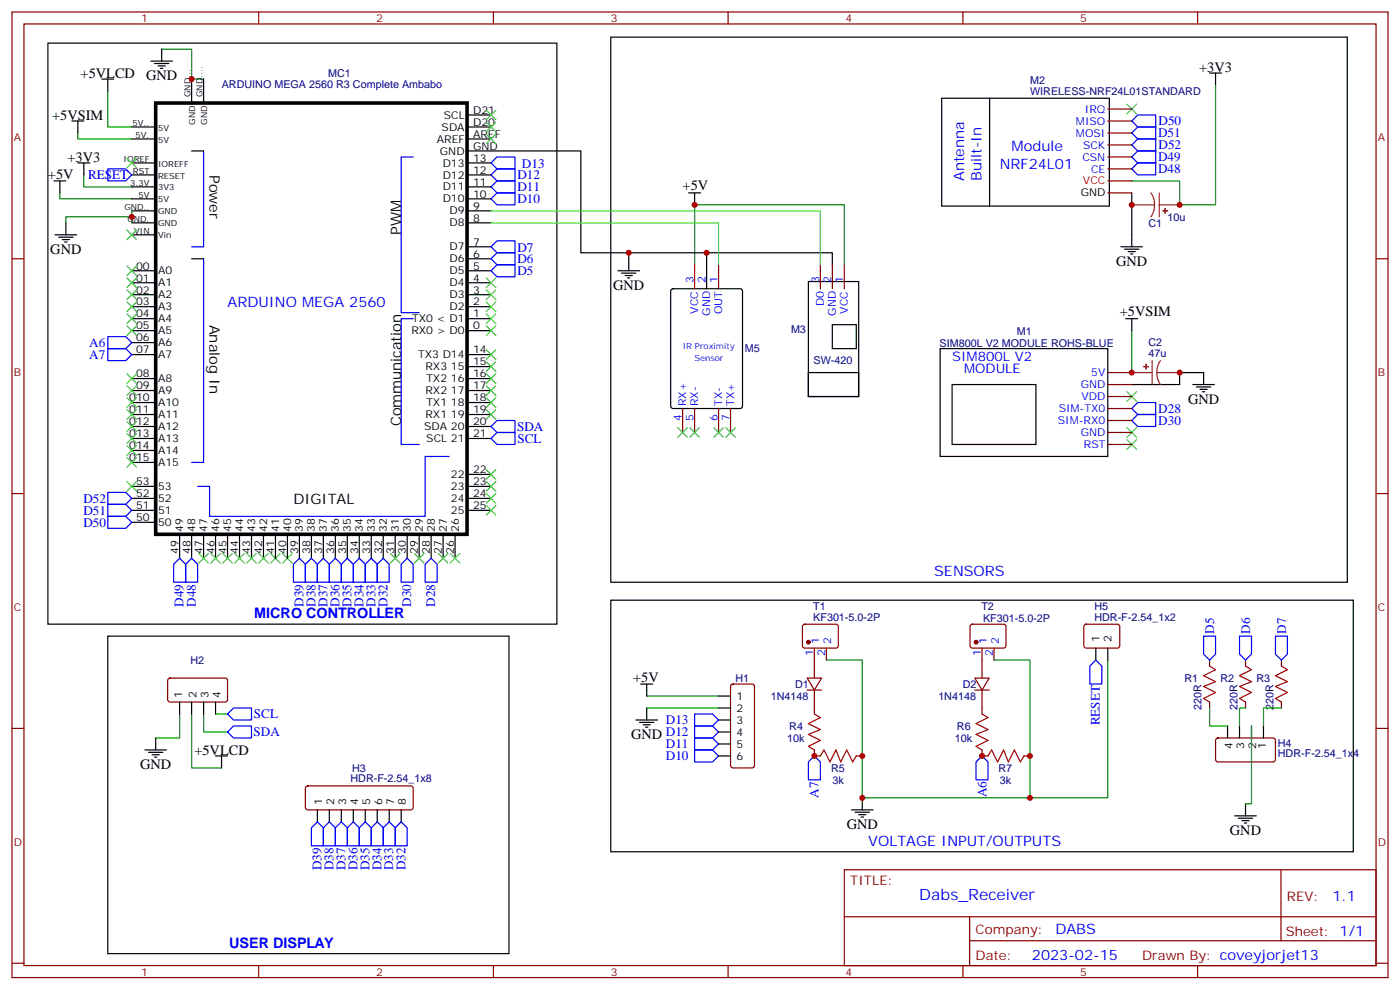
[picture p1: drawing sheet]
<svg xmlns="http://www.w3.org/2000/svg" width="412mm" height="292mm" viewBox="0 0 412 292" stroke-linecap="round" stroke-linejoin="round" font-family="sans-serif">
<g fill="none" stroke="#870000" stroke-width=".35">
<path d="M3.5 3.5h405.4v284.4h-405.4zM7.1 7.1h398.2v277.2h-398.2zM76.2 3.5v3.6M145.3 3.5v3.6M214.5 3.5v3.6M283.6 3.5v3.6M352.8 3.5v3.6M326.3 39.2h7.1M326.3 35.6h7.1M326.3 32.1h7.1M326.3 56.8h7.1M326.3 53.3h7.1"/>
<path d="M326.3 49.7h7.1M326.3 46.2h7.1M326.3 42.7h7.1M3.5 76.2h3.6M211.7 78v7M241.7 78v7M245.2 78v7M248.7 78v7M405.3 76.2h3.6M326.3 109.7h7.1M326.3 113.2h7.1M326.3 116.8h7.1"/>
<path d="M201.1 120.3v7.1M204.6 120.3v7.1M211.7 120.3v7.1M215.2 120.3v7.1M326.3 120.3h7.1M326.3 123.8h7.1M326.3 127.4h7.1M326.3 130.9h7.1M3.5 145.3h3.6M405.3 145.3h3.6M49.6 199.9l.5-.2h16.5l.4 .7v5.9l-.7 .4h-16.5l-.4-.7v-5.6zM236.6 184l.5-.2 9.4 .1 .4 .6v5.9l-.7 .5-9.4-.1-.4-.7v-5.6z"/>
<path d="M237.8 199.7h4.2l-2.1 3.5zM239.9 190.9v8.8M243.4 190.9v3.5M286 184l.5-.2 9.4 .1 .4 .6v5.9l-.7 .5-9.4-.1-.4-.7v-5.6zM287.2 199.7h4.2l-2.1 3.5zM289.3 190.9v8.8M292.8 190.9v3.5M319.5 184l.5-.2 9.4 .1 .4 .6v5.9l-.7 .5-9.4-.1-.4-.7v-5.6zM356.3 194.4v1.7M366.9 194.4v1.7M377.5 194.4v1.7M3.5 214.5h3.6"/>
<path d="M215.4 201.6l.5-.2h5.6l.7 .5v23.5l-.4 .7h-5.9l-.7-.4v-23.6zM237.8 203.2h4.2M239.9 203.2v7.1M287.2 203.2h4.2M289.3 203.2v7.1M356.3 206.7v1.8M358.3 217.5l.5-.2 16.5 .1 .4 .6-.1 5.9-.6 .5-16.5-.1-.4-.6v-5.7zM366.9 206.7v1.8M377.5 206.7v1.8M405.3 214.5h3.6M90.2 231.6l.5-.2h30.3l.5 .2 .2 .5v5.7l-.2 .5-.5 .2h-30.3l-.5-.3-.2-.4v-5.7zM239.9 220.8v1.8h1.8"/>
<path d="M252.2 222.6h1.8M289.3 220.8v1.8h1.7M301.6 222.6h1.8M248.7 256.1h156.6v28.2h-156.6zM377.3 256.1v20.9M248.7 270h156.5M285.6 277h119.6M285.6 270v14.1M3.5 283.6h3.6M76.2 284.3v3.6M145.3 284.3v3.6M214.5 284.3v3.6"/>
<path d="M283.6 284.3v3.6M352.8 284.3v3.6M405.3 283.6h3.6"/>
</g>
<g fill="none" stroke="#00f" stroke-width=".35">
<path d="M333.4 35.6l1.7-1.7h5.3v3.5h-5.3zM333.4 39.2l1.7-1.8h5.3v3.5h-5.3zM31.7 49.7h5.3l1.8 1.8-1.8 1.8h-5.3zM60 44.4v28.3h-3.6M121.7 46.2h-3.5v45.9h5.3M144.6 51.5l1.8-1.8h5.3v3.6h-5.3zM144.6 55l1.8-1.7h5.3v3.5h-5.3zM144.6 58.6l1.8-1.8h5.3v3.5h-5.3zM146.4 46.2h5.3v3.5h-5.3l-1.8-1.7zM333.4 42.7l1.7-1.8h5.3v3.5h-5.3zM333.4 46.2l1.7-1.8h5.3v3.6h-5.3zM333.4 49.7l1.7-1.7h5.3v3.5h-5.3z"/>
<path d="M60 76.2v60h-3.6M144.6 76.2l1.8-1.8h5.3v3.6h-5.3zM144.6 79.7l1.8-1.7h5.3v3.5h-5.3zM146.4 70.9h5.3v3.5h-5.3l-1.8-1.7zM31.7 99.1h5.3l1.8 1.8-1.8 1.8h-5.3zM121.7 93.8h-3.5v37.1h5.3M31.7 102.7h5.3l1.8 1.7-1.8 1.8h-5.3zM132.3 134.4h-7.1v17.6h-63.5v-8.8h-3.5M144.6 125.6l1.8-1.8h5.3v3.6h-5.3zM144.6 129.1l1.8-1.7h5.3v3.5h-5.3zM333.4 120.3l1.7-1.8h5.3v3.6h-5.3zM333.4 123.8l1.7-1.7h5.3v3.5h-5.3z"/>
<path d="M31.7 145h5.3l1.8 1.8-1.8 1.7h-5.3zM31.7 148.5h5.3l1.8 1.8-1.8 1.7h-5.3zM31.7 152h5.3l1.8 1.8-1.8 1.8h-5.3zM52.9 164.4l1.8 1.8v5.2h-3.5v-5.2zM56.4 164.4l1.8 1.8v5.2h-3.5v-5.2zM88.2 164.4l1.8 1.8v5.2h-3.6v-5.2zM91.7 164.4l1.8 1.8v5.2h-3.5v-5.2zM95.2 164.4l1.8 1.8v5.2h-3.5v-5.2zM98.8 164.4l1.7 1.8v5.2h-3.5v-5.2zM102.3 164.4l1.8 1.8v5.2h-3.6v-5.2zM105.8 164.4l1.8 1.8v5.2h-3.5v-5.2zM109.4 164.4l1.7 1.8v5.2h-3.5v-5.2z"/>
<path d="M112.9 164.4l1.8 1.8v5.2h-3.6v-5.2zM119.9 164.4l1.8 1.8v5.2h-3.5v-5.2zM127 164.4l1.8 1.8v5.2h-3.6v-5.2zM322.8 194.4l1.8 1.7v5.3h-3.6v-5.3zM354.5 187.3h3.6v5.3l-1.8 1.8-1.8-1.8zM365.1 187.3h3.6v5.3l-1.8 1.8-1.8-1.8zM375.7 187.3h3.5v5.3l-1.7 1.8-1.8-1.8zM67 210.3l1.8-1.8h5.3v3.5h-5.3zM67 215.5l1.8-1.7h5.3v3.5h-5.3zM204.6 213.8h5.3l1.8 1.7-1.8 1.8h-5.3zM204.6 217.3h5.3l1.8 1.8-1.8 1.7h-5.3zM204.6 210.3h5.3l1.8 1.7-1.8 1.8h-5.3z"/>
<path d="M204.6 220.8h5.3l1.8 1.8-1.8 1.8h-5.3zM239.9 222.6l1.8 1.8v5.3h-3.6v-5.3zM289.3 222.6l1.7 1.8v5.3h-3.5v-5.3zM93.5 242l1.7 1.8v5.3h-3.5v-5.3zM97 242l1.8 1.8v5.3h-3.6v-5.3zM100.5 242l1.8 1.8v5.3h-3.5v-5.3zM104.1 242l1.7 1.8v5.3h-3.5v-5.3zM107.6 242l1.8 1.8v5.3h-3.6v-5.3zM111.1 242l1.8 1.8v5.3h-3.5v-5.3zM114.7 242l1.7 1.8v5.3h-3.5v-5.3zM118.2 242l1.7 1.8v5.3h-3.5v-5.3z"/>
</g>
<g fill="none" stroke="#3c3" stroke-width=".35">
<path d="M143.2 39.5l2.8 2.8M143.2 32.5l2.8 2.8M143.2 36l2.8 2.8M146 39.5l-2.8 2.8M146 36l-2.8 2.8M146 32.5l-2.8 2.8M332 30.7l2.8 2.8M334.8 30.7l-2.8 2.8M37.4 46.6l2.8 2.8M40.2 46.6l-2.8 2.8M37.4 67.7l2.8 2.9M37.4 78.3l2.8 2.8"/>
<path d="M40.2 67.7l-2.8 2.9M40.2 78.3l-2.8 2.8M37.4 92.4l2.8 2.8M37.4 96l2.8 2.8M37.4 81.8l2.8 2.9M37.4 85.4l2.8 2.8M37.4 88.9l2.8 2.8M40.2 92.4l-2.8 2.8M40.2 96l-2.8 2.8M40.2 81.8l-2.8 2.9M40.2 85.4l-2.8 2.8M40.2 88.9l-2.8 2.8"/>
<path d="M143.2 92.4l2.8 2.8M143.2 81.8l2.8 2.9M143.2 96l2.8 2.8M143.2 88.9l2.8 2.8M143.2 85.4l2.8 2.8M146 92.4l-2.8 2.8M146 81.8l-2.8 2.9M146 96l-2.8 2.8M146 88.9l-2.8 2.8M146 85.4l-2.8 2.8M37.4 117.1l2.8 2.8M37.4 113.6l2.8 2.8"/>
<path d="M37.4 110.1l2.8 2.8M40.2 117.1l-2.8 2.8M40.2 113.6l-2.8 2.8M40.2 110.1l-2.8 2.8M143.2 117.1l2.8 2.8M143.2 113.6l2.8 2.8M143.2 110.1l2.8 2.8M143.2 106.5l2.8 2.9M143.2 103l2.8 2.8M146 117.1l-2.8 2.8M146 113.6l-2.8 2.8M146 110.1l-2.8 2.8"/>
<path d="M146 106.5l-2.8 2.9M146 103l-2.8 2.8M332 115.4l2.8 2.8M334.8 115.4l-2.8 2.8M37.4 134.8l2.8 2.8M37.4 131.2l2.8 2.9M37.4 127.7l2.8 2.8M37.4 124.2l2.8 2.8M37.4 120.6l2.8 2.9M40.2 134.8l-2.8 2.8M40.2 131.2l-2.8 2.9M40.2 127.7l-2.8 2.8"/>
<path d="M40.2 124.2l-2.8 2.8M40.2 120.6l-2.8 2.9M143.2 138.3l2.8 2.8M143.2 120.6l2.8 2.9M146 138.3l-2.8 2.8M146 120.6l-2.8 2.9M199.7 125.9l2.8 2.9M202.5 125.9l-2.8 2.9M203.2 125.9l2.8 2.9M206 125.9l-2.8 2.9M210.3 125.9l2.8 2.9M213.1 125.9l-2.8 2.9"/>
<path d="M213.8 125.9l2.8 2.9M216.6 125.9l-2.8 2.9M332 129.5l2.8 2.8M332 125.9l2.8 2.9M334.8 129.5l-2.8 2.8M334.8 125.9l-2.8 2.9M37.4 141.8l2.8 2.8M40.2 141.8l-2.8 2.8M143.2 148.9l2.8 2.8M143.2 145.3l2.8 2.9M143.2 141.8l2.8 2.8M146 148.9l-2.8 2.8"/>
<path d="M146 145.3l-2.8 2.9M146 141.8l-2.8 2.8M58.6 163l2.8 2.8M61.4 163l-2.8 2.8M62.1 163l2.8 2.8M64.9 163l-2.8 2.8M65.6 163l2.8 2.8M68.4 163l-2.8 2.8M69.1 163l2.9 2.8M72 163l-2.9 2.8M72.7 163l2.8 2.8M75.5 163l-2.8 2.8"/>
<path d="M76.2 163l2.8 2.8M79 163l-2.8 2.8M79.7 163l2.8 2.8M82.5 163l-2.8 2.8M83.3 163l2.8 2.8M86.1 163l-2.8 2.8M115 163l2.8 2.8M117.8 163l-2.8 2.8M122.1 163l2.8 2.8M124.9 163l-2.8 2.8M129.1 163l2.8 2.8M131.9 163l-2.8 2.8"/>
<path d="M132.6 163l2.9 2.8M135.5 163l-2.9 2.8"/>
</g>
<g fill="none" stroke="#008700" stroke-width=".35">
<path d="M47.6 14.5h8.8v8.8h3.6M22.9 39.2v1.7h15.9M31.7 26.8v10.6h7.1M358.1 25v35.3h-10.6v-7h-14.1M17.6 56.8v1.8h21.2M24.7 51.5v3.5h14.1M38.8 62.1v1.8h-19.4v1.7M38.8 63.9v1.7M204.6 78v-17.7h44.1v17.7M333.4 97.4v12.3M243.4 194.4h10.6v40.6h49.4v-40.6h-10.6M326.3 194.4v40.6h-22.9"/>
<path d="M52.9 210.3v7h-7M56.4 210.3v15.8h8.9M60 210.3v5.2h7M63.5 210.3h3.5M190.5 205h21.2M190.5 208.5h21.2M356.3 208.5v5.3h5.3M366.9 208.5h-1.8v5.3M368.7 213.8v22.9h-1.8M377.5 208.5h-5.3v5.3"/>
</g>
<g fill="none" stroke="#000" stroke-width=".35">
<path d="M14.1 12.7h149.9v171.1h-149.9zM44.4 18h6.4M45.5 18.7h4.2M46.6 19.4h2.1M47.6 14.5v3.5M179.9 10.9h217v160.5h-217zM21.2 35.6h3.5M22.9 35.6v3.6M30 23.3h3.5M31.7 23.3v3.5M38.8 37.4h7.1M47.3 20.1h.7"/>
<path d="M56.4 23.3v7M60 23.3v7M137.6 37.4h7M137.6 33.9h7M277.4 28.9h49.4v31.8h-49.4zM291.5 28.9v31.8M356.3 21.5h3.5M358.1 21.5v3.5M15.9 53.3h3.5M17.6 53.3v3.5M22.9 48h3.6M24.7 48v3.5"/>
<path d="M38.8 48h7.1M38.8 58.6h7.1M38.8 55h7.1M38.8 51.5h7.1M38.8 40.9h7.1M56.4 44.4h3.6M137.6 44.4h33.5v30h14.1M137.6 48h7M137.6 58.6h7M137.6 55h7M137.6 51.5h7M137.6 40.9h7"/>
<path d="M202.8 56.8h3.6M204.6 56.8v3.5M333.4 56.8v15.9M16.2 69.1h6.4M17.3 69.8h4.2M18.3 70.6h2.2M19 71.3h.8M19.4 65.6v3.5M38.8 79.7h7.1M38.8 69.1h7.1M38.8 65.6h7.1M38.8 62.1h7.1"/>
<path d="M56.4 76.2h3.6M137.6 79.7h7M137.6 72.7h7M137.6 65.6h7M137.6 62.1h7M137.6 76.2h7M182 79.7h6.4M185.2 79.7v-5.3h22.9v10.6M208.1 74.4h37.1v3.6M330.2 72.7h6.3M331.3 73.4h4.2M332.3 74.1h2.1"/>
<path d="M333 74.8h.7M38.8 93.8h7.1M38.8 83.3h7.1M38.8 86.8h7.1M38.8 90.3h7.1M38.8 97.4h7.1M137.6 93.8h7M137.6 83.3h7M137.6 86.8h7M137.6 90.3h7M137.6 97.4h7M183.1 80.4h4.2"/>
<path d="M184.1 81.1h2.2M184.9 81.8h.7M197.8 85.2l.5-.2h19.7l.7 .5v34.1l-.4 .6-20 .1-.7-.5v-34.1zM238.1 82.9h14.8v33.9h-14.8zM245.2 95.6h7v7.1h-7zM331.6 93.8h3.5M333.4 93.8v3.6M38.8 100.9h7.1M38.8 104.4h7.1M38.8 111.5h7.1M38.8 115h7.1M38.8 118.5h7.1"/>
<path d="M137.6 104.4h7M137.6 111.5h7M137.6 115h7M137.6 118.5h7M137.6 107.9h7M238.1 109.7h14.8v7.1h-14.8zM276.9 102.7h49.4v31.7h-49.4zM280.5 113.2h24.7v17.7h-24.7zM333.4 113.2h14.1v-3.5h7v3.5M351.4 113.2h6.3M352.4 113.9h4.3M353.5 114.7h2.1"/>
<path d="M354.2 115.4h.7M38.8 122.1h7.1M38.8 125.6h7.1M38.8 129.1h7.1M38.8 132.6h7.1M38.8 136.2h7.1M137.6 122.1h7M137.6 125.6h7M137.6 129.1h7M137.6 139.7h7M38.8 146.8h7.1M38.8 143.2h7.1"/>
<path d="M38.8 150.3h7.1M38.8 153.8h7.1M52.9 157.3v7.1M56.4 157.3v7.1M60 157.3v7.1M63.5 157.3v7.1M67 157.3v7.1M70.6 157.3v7.1M74.1 157.3v7.1M77.6 157.3v7.1M81.1 157.3v7.1M84.7 157.3v7.1"/>
<path d="M88.2 157.3v7.1M91.7 157.3v7.1M95.2 157.3v7.1M98.8 157.3v7.1M102.3 157.3v7.1M105.8 157.3v7.1M109.4 157.3v7.1M112.9 157.3v7.1M116.4 157.3v7.1M119.9 157.3v7.1M123.5 157.3v7.1M127 157.3v7.1"/>
<path d="M130.5 157.3v7.1M134.1 157.3v7.1M137.6 146.8h7M137.6 143.2h7M137.6 150.3h7M179.9 176.7h218.7v74.1h-218.7zM31.7 187.3h118.2v93.5h-118.2zM322.8 190.9v3.5M326.3 190.9v3.5M45.9 217.3v3.5M52.9 206.7v3.6M56.4 206.7v3.6"/>
<path d="M60 206.7v3.6M63.5 206.7v3.6M187.3 212h6.4M188.4 212.7h4.2M188.7 201.4h3.6M189.4 213.4h2.2M190.1 214.1h.8M190.5 201.4v3.6M190.5 208.5v3.5M211.7 212h3.5M211.7 205h3.5M211.7 208.5h3.5"/>
<path d="M211.7 215.5h3.5M211.7 219.1h3.5M361.6 213.8v3.5M365.1 213.8v3.5M368.7 213.8v3.5M372.2 213.8v3.5M42.7 220.8h6.3M43.7 221.5h4.3M44.8 222.3h2.1M45.5 223h.7M63.5 222.6h3.5M65.3 222.6v3.5"/>
<path d="M93.5 238.5v3.5M97 238.5v3.5M100.5 238.5v3.5M104.1 238.5v3.5M107.6 238.5v3.5M111.1 238.5v3.5M114.7 238.5v3.5M118.2 238.5v3.5M211.7 222.6h3.5M250.8 238.5h6.4M251.9 239.2h4.2M252.9 239.9h2.2"/>
<path d="M254 235v3.5M366.9 236.7v3.5M253.6 240.6h.8M363.7 240.2h6.4M364.8 240.9h4.2M365.8 241.7h2.1M366.5 242.4h.7"/>
</g>
<path d="M204.6 78v7" fill="none" stroke="#f00" stroke-width=".35"/>
<path d="M356.3 196.1l1.8 1.1-3.6 1.8 3.6 1.7-3.6 1.4 3.6 1.8-3.6 1.8 1.8 1M366.9 196.1l1.8 1.1-3.6 1.8 3.6 1.7-3.6 1.4 3.6 1.8-3.6 1.8 1.8 1M377.5 196.1l1.7 1.1-3.5 1.8 3.5 1.7-3.5 1.4 3.5 1.8-3.5 1.8 1.8 1M239.9 210.3l1.8 1-3.6 1.8 3.6 1.7-3.6 1.5 3.6 1.7-3.6 1.8 1.8 1M289.3 210.3l1.7 1-3.5 1.8 3.5 1.7-3.5 1.5 3.5 1.7-3.5 1.8 1.8 1M241.7 222.6l1-1.8 1.8 3.6 1.7-3.6 1.4 3.6 1.8-3.6 1.8 3.6 1-1.8M291 222.6l1.1-1.8 1.8 3.6 1.7-3.6 1.4 3.6 1.8-3.6 1.8 3.6 1-1.8" fill="none" stroke="#a10000" stroke-width=".35"/>
<g fill="#870000" stroke="#870000" stroke-width=".35">
<circle cx="287.5" cy="189.1" r=".53"/>
<circle cx="238.1" cy="189.1" r=".53"/>
</g>
<path d="M339 56.8l.8 1.7 .3 1.8M341.5 56.8v7.1M333.4 60.3h6.7M340.1 60.3l-.3 1.9-.8 1.7M341.5 60.3h6M333.4 109.7h6M339.4 106.2v7M340.8 109.7l.2 1.9 .8 1.6M340.8 109.7h6.7M341.8 106.2l-.8 1.7-.2 1.8" fill="none" stroke="#8c2424" stroke-width=".35"/>
<g fill="#8c2424" stroke="#8c2424" stroke-width=".35">
<path d="M343.2 61.4l.1 1.4z"/>
<path d="M342.5 62.1h1.5z"/>
<path d="M337.6 107.2v1.5z"/>
<path d="M336.9 107.9l1.4 .1z"/>
</g>
<path d="M45.9 30.3h91.7v127h-91.7z" fill="none" stroke="#000" stroke-width="1.1"/>
<path d="M144.6 62.1h97.1v15.9M144.6 65.6h67.1v12.4" fill="none" stroke="#3f0" stroke-width=".35"/>
<g fill="#c00">
<circle cx="208.1" cy="74.4" r=".88"/>
<circle cx="185.2" cy="74.4" r=".88"/>
<circle cx="347.5" cy="60.3" r=".88"/>
<circle cx="333.4" cy="60.3" r=".88"/>
<circle cx="333.4" cy="109.7" r=".88"/>
<circle cx="347.5" cy="109.7" r=".88"/>
<circle cx="254" cy="222.6" r=".88"/>
<circle cx="303.4" cy="222.6" r=".88"/>
<circle cx="38.8" cy="63.9" r=".88"/>
<circle cx="254" cy="234.9" r=".88"/>
<circle cx="303.4" cy="234.9" r=".88"/>
<circle cx="204.6" cy="60.3" r=".88"/>
<circle cx="289.3" cy="222.6" r=".88"/>
<circle cx="56.4" cy="23.3" r=".88"/>
<circle cx="239.9" cy="222.6" r=".88"/>
</g>
<text font-size="4.6" fill="#00f" x="270.8" y="265.1">Dabs_Receiver</text>
<g font-size="4.2">
<text x="23.7" y="22.9">+5VLCD</text>
<text x="43" y="23.6">GND</text>
<text x="353.2" y="21.2">+3V3</text>
<text x="15.4" y="35.3">+5VSIM</text>
<text x="19.9" y="47.6">+3V3</text>
<text x="14.1" y="52.6">+5V</text>
<text x="61.7" y="51.5" transform="rotate(90 61.7 51.5)">Power</text>
<text x="201.1" y="56.1">+5V</text>
<text x="118.2" y="69.1" transform="rotate(-90 118.2 69.1)">PWM</text>
<text x="14.8" y="74.8">GND</text>
<text x="328.8" y="78.3">GND</text>
<text x="180.6" y="85.4">GND</text>
<text x="61.7" y="95.6" transform="rotate(90 61.7 95.6)">Analog In</text>
<text x="329.8" y="93.1">+5VSIM</text>
<text x="350" y="118.9">GND</text>
<text x="118.2" y="125.6" transform="rotate(-90 118.2 125.6)">Communication</text>
<text x="86.4" y="148.5">DIGITAL</text>
<text x="186.5" y="200.7">+5V</text>
<text x="185.9" y="217.7">GND D12</text>
<text x="41.3" y="226.5">GND</text>
<text x="57.3" y="222.3">+5VLCD</text>
<text x="249.4" y="244.1">GND</text>
<text x="362.3" y="245.9">GND</text>
</g>
<g font-size="4.2" fill="#00f">
<text x="298" y="44.5">Module</text>
<text x="284" y="53.4" transform="rotate(-90 284 53.4)">Antenna</text>
<text x="289.1" y="53.2" transform="rotate(-90 289.1 53.2)">Built-In</text>
<text x="294.5" y="49.7">NRF24L01</text>
<text x="67" y="90.3">ARDUINO MEGA 2560</text>
<text x="275.2" y="169.7">SENSORS</text>
<text x="74.9" y="182">MICRO CONTROLLER</text>
<text x="255.8" y="249.1">VOLTAGE INPUT/OUTPUTS</text>
<text x="392.5" y="265.4">1.1</text>
<text x="310.9" y="274.9">DABS</text>
<text x="67.5" y="279">USER DISPLAY</text>
<text x="304" y="282.7">2023-02-15</text>
</g>
<g font-size="3.9" fill="#00f">
<text x="341.1" y="40.3">D51</text>
<text x="341.3" y="36.9">D50</text>
<text x="341.1" y="47.5">D49</text>
<text x="341.3" y="43.9">D52</text>
<text x="25.9" y="52.8">RESET</text>
<text x="152.4" y="52.8">D12</text>
<text x="153.7" y="49.3">D13</text>
<text x="341.1" y="51">D48</text>
<text x="152.4" y="56.3">D11</text>
<text x="152.4" y="59.8">D10</text>
<text x="152.4" y="74.1">D7</text>
<text x="152.4" y="77.6">D6</text>
<text x="152.4" y="81.1">D5</text>
<text x="26.3" y="102.1">A6</text>
<text x="26.3" y="105.7">A7</text>
<text x="280.5" y="106.2">SIM800L V2</text>
<text x="284" y="109.7">MODULE</text>
<text x="341.2" y="121.6">D28</text>
<text x="341.2" y="125.2">D30</text>
<text x="152.3" y="126.8">SDA</text>
<text x="152.4" y="130.3">SCL</text>
<text x="24.6" y="148">D52</text>
<text x="24.6" y="155.1">D50</text>
<text x="24.6" y="151.6">D51</text>
<text x="54.1" y="178.6" transform="rotate(-90 54.1 178.6)">D49</text>
<text x="57.7" y="178.6" transform="rotate(-90 57.7 178.6)">D48</text>
<text x="89.4" y="178.6" transform="rotate(-90 89.4 178.6)">D39</text>
<text x="93" y="178.6" transform="rotate(-90 93 178.6)">D38</text>
<text x="96.5" y="178.6" transform="rotate(-90 96.5 178.6)">D37</text>
<text x="100" y="178.6" transform="rotate(-90 100 178.6)">D36</text>
<text x="103.5" y="178.6" transform="rotate(-90 103.5 178.6)">D35</text>
<text x="107.1" y="178.6" transform="rotate(-90 107.1 178.6)">D34</text>
<text x="110.6" y="178.6" transform="rotate(-90 110.6 178.6)">D33</text>
<text x="114.1" y="178.6" transform="rotate(-90 114.1 178.6)">D32</text>
<text x="121.1" y="178.7" transform="rotate(-90 121.1 178.7)">D30</text>
<text x="128.2" y="178.7" transform="rotate(-90 128.2 178.7)">D28</text>
<text x="357.6" y="186.6" transform="rotate(-90 357.6 186.6)">D5</text>
<text x="368.2" y="186.6" transform="rotate(-90 368.2 186.6)">D6</text>
<text x="378.8" y="186.6" transform="rotate(-90 378.8 186.6)">D7</text>
<text x="74.8" y="211.5">SCL</text>
<text x="196.1" y="213.3">D13</text>
<text x="324" y="213.6" transform="rotate(-90 324 213.6)">RESET</text>
<text x="74.7" y="216.8">SDA</text>
<text x="196.1" y="220.3">D11</text>
<text x="196.1" y="223.9">D10</text>
<text x="241.1" y="235" transform="rotate(-90 241.1 235)">A7</text>
<text x="290.6" y="234.8" transform="rotate(-90 290.6 234.8)">A6</text>
<text x="94.7" y="256.2" transform="rotate(-90 94.7 256.2)">D39</text>
<text x="98.2" y="256.2" transform="rotate(-90 98.2 256.2)">D38</text>
<text x="101.8" y="256.2" transform="rotate(-90 101.8 256.2)">D37</text>
<text x="105.3" y="256.2" transform="rotate(-90 105.3 256.2)">D36</text>
<text x="108.8" y="256.2" transform="rotate(-90 108.8 256.2)">D35</text>
<text x="112.4" y="256.2" transform="rotate(-90 112.4 256.2)">D34</text>
<text x="115.9" y="256.2" transform="rotate(-90 115.9 256.2)">D33</text>
<text x="119.4" y="256.2" transform="rotate(-90 119.4 256.2)">D32</text>
</g>
<g font-size="3.9" fill="#800">
<text x="250.5" y="260.7">TITLE:</text>
<text x="379.1" y="265.4">REV:</text>
<text x="287.4" y="274.9">Company:</text>
<text x="378.7" y="275.5">Sheet: 1/1</text>
<text x="287.4" y="282.6">Date:</text>
<text x="336.4" y="282.7">Drawn By: coveyjorjet13</text>
</g>
<g font-size="3.2" fill="#800">
<text x="41.6" y="6.5">1</text>
<text x="110.8" y="6.5">2</text>
<text x="179.9" y="6.5">3</text>
<text x="249.1" y="6.5">4</text>
<text x="318.2" y="6.5">5</text>
<text x="4.1" y="41.6">A</text>
<text x="405.9" y="41.6">A</text>
<text x="4.1" y="110.8">B</text>
<text x="405.9" y="110.8">B</text>
<text x="4.1" y="179.9">C</text>
<text x="405.9" y="179.9">C</text>
<text x="4.1" y="249.1">D</text>
<text x="405.9" y="249.1">D</text>
<text x="41.6" y="287.3">1</text>
<text x="110.8" y="287.3">2</text>
<text x="179.9" y="287.3">3</text>
<text x="249.1" y="287.3">4</text>
<text x="318.2" y="287.3">5</text>
</g>
<g font-size="3.2" fill="#000080">
<text x="96.7" y="22.7">MC1</text>
<text x="65.3" y="26">ARDUINO MEGA 2560 R3 Complete Ambabo</text>
<text x="303.4" y="27.9">WIRELESS-NRF24L01STANDARD</text>
<text x="303.5" y="24.7">M2</text>
<text x="343.9" y="65">10u</text>
<text x="338.3" y="66.8">C1</text>
<text x="233" y="98.1">M3</text>
<text x="299.5" y="98.5">M1</text>
<text x="219.4" y="103.8">M5</text>
<text x="239.6" y="107.3">SW-420</text>
<text x="276.8" y="102">SIM800L V2 MODULE ROHS-BLUE</text>
<text x="338.3" y="105.1">47u</text>
<text x="338.3" y="102">C2</text>
<text x="239.6" y="179.5">T1</text>
<text x="289.1" y="179.5">T2</text>
<text x="322.4" y="179.5">H5</text>
<text x="239.6" y="182.7">KF301-5.0-2P</text>
<text x="289.6" y="183.2">KF301-5.0-2P</text>
<text x="322.4" y="182.7">HDR-F-2.54_1x2</text>
<text x="56.1" y="195.7">H2</text>
<text x="216.6" y="200.8">H1</text>
<text x="234.2" y="202.6">D1</text>
<text x="283.6" y="202.6">D2</text>
<text x="348.9" y="200.8">R1</text>
<text x="359.5" y="200.8">R2</text>
<text x="370.1" y="200.8">R3</text>
<text x="227" y="206.1">1N4148</text>
<text x="276.4" y="206.1">1N4148</text>
<text x="353.9" y="208.9" transform="rotate(-90 353.9 208.9)">220R</text>
<text x="364.5" y="208.9" transform="rotate(-90 364.5 208.9)">220R</text>
<text x="375.1" y="208.9" transform="rotate(-90 375.1 208.9)">220R</text>
<text x="232.5" y="215">R4</text>
<text x="281.9" y="214.9">R6</text>
<text x="231.9" y="218.5">10k</text>
<text x="281.3" y="218.4">10k</text>
<text x="376.4" y="219.9">H4</text>
<text x="103.7" y="227.4">H3</text>
<text x="244.8" y="227.3">R5</text>
<text x="294.1" y="227.3">R7</text>
<text x="376.4" y="223">HDR-F-2.54_1x4</text>
<text x="103.2" y="230.4">HDR-F-2.54_1x8</text>
<text x="245.2" y="230.8">3k</text>
<text x="294.5" y="230.8">3k</text>
</g>
<g font-size="3.2">
<text x="130.7" y="34.9">SCL</text>
<text x="139.3" y="33.5">D21</text>
<text x="128.7" y="42">AREF</text>
<text x="130.1" y="38.5">SDA</text>
<text x="139.3" y="40.6">AREF</text>
<text x="139.3" y="37">D20</text>
<text x="129.6" y="45.5">GND</text>
<text x="139.3" y="44.1">GND</text>
<text x="139.3" y="47.6">13</text>
<text x="130.4" y="49">D13</text>
<text x="130.4" y="52.6">D12</text>
<text x="139.3" y="51.2">12</text>
<text x="130.4" y="59.6">D10</text>
<text x="130.4" y="56.1">D11</text>
<text x="139.3" y="58.2">10</text>
<text x="139.3" y="54.7">11</text>
<text x="318.3" y="57.9">GND</text>
<text x="132.4" y="63.1">D9</text>
<text x="139.3" y="65.3">8</text>
<text x="139.3" y="61.7">9</text>
<text x="132.4" y="66.7">D8</text>
<text x="132.4" y="73.7">D7</text>
<text x="132.4" y="77.3">D6</text>
<text x="139.3" y="72.3">7</text>
<text x="139.3" y="75.8">6</text>
<text x="40.1" y="79.4">00</text>
<text x="40.1" y="82.9">01</text>
<text x="46.6" y="80.8">A0</text>
<text x="132.4" y="80.8">D5</text>
<text x="139.3" y="82.9">4</text>
<text x="139.3" y="79.4">5</text>
<text x="40.1" y="86.4">02</text>
<text x="40.1" y="90">03</text>
<text x="46.6" y="84.3">A1</text>
<text x="46.6" y="87.8">A2</text>
<text x="132.4" y="87.8">D3</text>
<text x="132.4" y="84.3">D4</text>
<text x="139.3" y="90">2</text>
<text x="139.3" y="86.4">3</text>
<text x="40.1" y="93.5">04</text>
<text x="46.6" y="91.4">A3</text>
<text x="46.6" y="94.9">A4</text>
<text x="121.4" y="94.9">TX0 &lt; D1</text>
<text x="132.4" y="91.4">D2</text>
<text x="139.3" y="93.5">1</text>
<text x="40.1" y="97">05</text>
<text x="40.1" y="100.5">06</text>
<text x="46.6" y="98.4">A5</text>
<text x="46.6" y="102">A6</text>
<text x="121.2" y="98.4">RX0 &gt; D0</text>
<text x="139.3" y="97">0</text>
<text x="40.1" y="104.1">07</text>
<text x="46.6" y="105.5">A7</text>
<text x="123.1" y="105.5">TX3 D14</text>
<text x="139.3" y="107.6">15</text>
<text x="139.3" y="104.1">14</text>
<text x="40.1" y="111.1">08</text>
<text x="46.6" y="112.5">A8</text>
<text x="125.3" y="109">RX3 15</text>
<text x="125.6" y="112.5">TX2 16</text>
<text x="139.3" y="111.1">16</text>
<text x="38.1" y="118.2">010</text>
<text x="40.1" y="114.7">09</text>
<text x="46.6" y="116.1">A9</text>
<text x="46.6" y="119.6">A10</text>
<text x="125.3" y="116.1">RX2 17</text>
<text x="125.6" y="119.6">TX1 18</text>
<text x="139.3" y="118.2">18</text>
<text x="139.3" y="114.7">17</text>
<text x="38.1" y="121.7">011</text>
<text x="38.1" y="125.2">012</text>
<text x="46.6" y="123.1">A11</text>
<text x="125.3" y="123.1">RX1 19</text>
<text x="139.3" y="125.2">20</text>
<text x="139.3" y="121.7">19</text>
<text x="38.1" y="128.8">013</text>
<text x="46.6" y="126.6">A12</text>
<text x="46.6" y="130.2">A13</text>
<text x="125" y="126.6">SDA 20</text>
<text x="125.6" y="130.2">SCL 21</text>
<text x="139.3" y="128.8">21</text>
<text x="38.1" y="132.3">014</text>
<text x="38.1" y="135.8">015</text>
<text x="46.6" y="133.7">A14</text>
<text x="46.6" y="137.2">A15</text>
<text x="40.1" y="142.9">53</text>
<text x="132.8" y="140.8">22</text>
<text x="139.3" y="142.9">23</text>
<text x="139.3" y="139.3">22</text>
<text x="40.1" y="149.9">51</text>
<text x="40.1" y="146.4">52</text>
<text x="46.6" y="144.3">53</text>
<text x="46.6" y="147.8">52</text>
<text x="132.8" y="147.8">24</text>
<text x="132.8" y="144.3">23</text>
<text x="139.3" y="146.4">24</text>
<text x="139.3" y="149.9">25</text>
<text x="40.1" y="153.5">50</text>
<text x="46.6" y="151.3">51</text>
<text x="46.6" y="154.9">50</text>
<text x="132.8" y="151.3">25</text>
<text x="54" y="156.6" transform="rotate(-90 54 156.6)">49</text>
<text x="57.5" y="156.6" transform="rotate(-90 57.5 156.6)">48</text>
<text x="61" y="156.6" transform="rotate(-90 61 156.6)">47</text>
<text x="64.6" y="156.6" transform="rotate(-90 64.6 156.6)">46</text>
<text x="68.1" y="156.6" transform="rotate(-90 68.1 156.6)">45</text>
<text x="71.6" y="156.6" transform="rotate(-90 71.6 156.6)">44</text>
<text x="75.1" y="156.6" transform="rotate(-90 75.1 156.6)">43</text>
<text x="78.7" y="156.6" transform="rotate(-90 78.7 156.6)">42</text>
<text x="82.2" y="156.6" transform="rotate(-90 82.2 156.6)">41</text>
<text x="85.7" y="156.6" transform="rotate(-90 85.7 156.6)">40</text>
<text x="89.3" y="156.6" transform="rotate(-90 89.3 156.6)">39</text>
<text x="92.8" y="156.6" transform="rotate(-90 92.8 156.6)">38</text>
<text x="96.3" y="156.6" transform="rotate(-90 96.3 156.6)">37</text>
<text x="99.8" y="156.6" transform="rotate(-90 99.8 156.6)">36</text>
<text x="103.4" y="156.6" transform="rotate(-90 103.4 156.6)">35</text>
<text x="106.9" y="156.6" transform="rotate(-90 106.9 156.6)">34</text>
<text x="110.4" y="156.6" transform="rotate(-90 110.4 156.6)">33</text>
<text x="113.9" y="156.6" transform="rotate(-90 113.9 156.6)">32</text>
<text x="117.5" y="156.6" transform="rotate(-90 117.5 156.6)">31</text>
<text x="121" y="156.6" transform="rotate(-90 121 156.6)">30</text>
<text x="124.5" y="156.6" transform="rotate(-90 124.5 156.6)">29</text>
<text x="128.1" y="156.6" transform="rotate(-90 128.1 156.6)">28</text>
<text x="131.6" y="156.6" transform="rotate(-90 131.6 156.6)">27</text>
<text x="135.1" y="156.6" transform="rotate(-90 135.1 156.6)">26</text>
<text x="52.6" y="163.1" transform="rotate(-90 52.6 163.1)">49</text>
<text x="56.1" y="163.1" transform="rotate(-90 56.1 163.1)">48</text>
<text x="59.6" y="163.1" transform="rotate(-90 59.6 163.1)">47</text>
<text x="63.1" y="163.1" transform="rotate(-90 63.1 163.1)">46</text>
<text x="66.7" y="163.1" transform="rotate(-90 66.7 163.1)">45</text>
<text x="70.2" y="163.1" transform="rotate(-90 70.2 163.1)">44</text>
<text x="73.7" y="163.1" transform="rotate(-90 73.7 163.1)">43</text>
<text x="77.3" y="163.1" transform="rotate(-90 77.3 163.1)">42</text>
<text x="80.8" y="163.1" transform="rotate(-90 80.8 163.1)">41</text>
<text x="84.3" y="163.1" transform="rotate(-90 84.3 163.1)">40</text>
<text x="87.8" y="163.1" transform="rotate(-90 87.8 163.1)">39</text>
<text x="91.4" y="163.1" transform="rotate(-90 91.4 163.1)">38</text>
<text x="94.9" y="163.1" transform="rotate(-90 94.9 163.1)">37</text>
<text x="98.4" y="163.1" transform="rotate(-90 98.4 163.1)">36</text>
<text x="102" y="163.1" transform="rotate(-90 102 163.1)">35</text>
<text x="105.5" y="163.1" transform="rotate(-90 105.5 163.1)">34</text>
<text x="109" y="163.1" transform="rotate(-90 109 163.1)">33</text>
<text x="112.5" y="163.1" transform="rotate(-90 112.5 163.1)">32</text>
<text x="116.1" y="163.1" transform="rotate(-90 116.1 163.1)">31</text>
<text x="119.6" y="163.1" transform="rotate(-90 119.6 163.1)">30</text>
<text x="123.1" y="163.1" transform="rotate(-90 123.1 163.1)">29</text>
<text x="126.6" y="163.1" transform="rotate(-90 126.6 163.1)">28</text>
<text x="130.2" y="163.1" transform="rotate(-90 130.2 163.1)">27</text>
<text x="133.7" y="163.1" transform="rotate(-90 133.7 163.1)">26</text>
<text x="323.8" y="189.1" transform="rotate(-90 323.8 189.1)">1</text>
<text x="327.4" y="189.1" transform="rotate(-90 327.4 189.1)">2</text>
<text x="53.6" y="205.4" transform="rotate(-90 53.6 205.4)">1</text>
<text x="57.9" y="205.4" transform="rotate(-90 57.9 205.4)">2</text>
<text x="61.4" y="205.4" transform="rotate(-90 61.4 205.4)">3</text>
<text x="64.9" y="205.4" transform="rotate(-90 64.9 205.4)">4</text>
<text x="217" y="206">1</text>
<text x="217" y="209.6">2</text>
<text x="217" y="213.1">3</text>
<text x="217" y="216.6">4</text>
<text x="217" y="220.1">5</text>
<text x="363" y="220.6" transform="rotate(-90 363 220.6)">4</text>
<text x="366.5" y="220.6" transform="rotate(-90 366.5 220.6)">3</text>
<text x="370.1" y="220.6" transform="rotate(-90 370.1 220.6)">2</text>
<text x="372.9" y="220.6" transform="rotate(-90 372.9 220.6)">1</text>
<text x="217" y="223.7">6</text>
<text x="94.9" y="237.2" transform="rotate(-90 94.9 237.2)">1</text>
<text x="98.4" y="237.2" transform="rotate(-90 98.4 237.2)">2</text>
<text x="102" y="237.2" transform="rotate(-90 102 237.2)">3</text>
<text x="105.5" y="237.2" transform="rotate(-90 105.5 237.2)">4</text>
<text x="109" y="237.2" transform="rotate(-90 109 237.2)">5</text>
<text x="112.5" y="237.2" transform="rotate(-90 112.5 237.2)">6</text>
<text x="116.1" y="237.2" transform="rotate(-90 116.1 237.2)">7</text>
<text x="119.6" y="237.2" transform="rotate(-90 119.6 237.2)">8</text>
</g>
<g font-size="3.2" fill="#00f">
<text x="319.6" y="33.2">IRQ</text>
<text x="316.9" y="40.2">MOSI</text>
<text x="316.9" y="36.7">MISO</text>
<text x="318.9" y="47.3">CSN</text>
<text x="319" y="43.7">SCK</text>
<text x="321.4" y="50.8">CE</text>
<text x="204.3" y="83.3" transform="rotate(-90 204.3 83.3)">3</text>
<text x="207.8" y="83.3" transform="rotate(-90 207.8 83.3)">2</text>
<text x="211.3" y="83.3" transform="rotate(-90 211.3 83.3)">1</text>
<text x="241.3" y="83.3" transform="rotate(-90 241.3 83.3)">3</text>
<text x="244.8" y="83.3" transform="rotate(-90 244.8 83.3)">2</text>
<text x="248.4" y="83.3" transform="rotate(-90 248.4 83.3)">1</text>
<text x="205.7" y="92.3" transform="rotate(-90 205.7 92.3)">VCC</text>
<text x="209.2" y="93" transform="rotate(-90 209.2 93)">GND</text>
<text x="212.7" y="92.5" transform="rotate(-90 212.7 92.5)">OUT</text>
<text x="242.7" y="90.2" transform="rotate(-90 242.7 90.2)">D0</text>
<text x="246.2" y="93" transform="rotate(-90 246.2 93)">GND</text>
<text x="249.8" y="92.3" transform="rotate(-90 249.8 92.3)">VCC</text>
<text x="321.4" y="110.8">5V</text>
<text x="202.1" y="119.6" transform="rotate(-90 202.1 119.6)">RX+</text>
<text x="205.7" y="119.6" transform="rotate(-90 205.7 119.6)">RX-</text>
<text x="212.7" y="119.6" transform="rotate(-90 212.7 119.6)">TX-</text>
<text x="216.3" y="119.6" transform="rotate(-90 216.3 119.6)">TX+</text>
<text x="318.3" y="114.3">GND</text>
<text x="318.6" y="117.8">VDD</text>
<text x="200.7" y="124.1" transform="rotate(-90 200.7 124.1)">4</text>
<text x="204.3" y="124.1" transform="rotate(-90 204.3 124.1)">5</text>
<text x="211.3" y="124.1" transform="rotate(-90 211.3 124.1)">6</text>
<text x="214.8" y="124.1" transform="rotate(-90 214.8 124.1)">7</text>
<text x="311.6" y="124.9">SIM-RX0</text>
<text x="311.9" y="121.4">SIM-TX0</text>
<text x="318.3" y="128.4">GND</text>
<text x="319.3" y="131.9">RST</text>
<text x="241.3" y="189.5" transform="rotate(-90 241.3 189.5)">1</text>
<text x="244.8" y="189.5" transform="rotate(-90 244.8 189.5)">2</text>
<text x="290.7" y="189.5" transform="rotate(-90 290.7 189.5)">1</text>
<text x="294.2" y="189.5" transform="rotate(-90 294.2 189.5)">2</text>
<text x="239.5" y="193" transform="rotate(-90 239.5 193)">1</text>
<text x="243.1" y="193" transform="rotate(-90 243.1 193)">2</text>
<text x="288.9" y="193" transform="rotate(-90 288.9 193)">1</text>
<text x="292.5" y="193" transform="rotate(-90 292.5 193)">2</text>
</g>
<text font-size="3.2" fill="#f00" x="319" y="54.3">VCC</text>
<g font-size="2.5">
<text x="56.1" y="28.6" transform="rotate(-90 56.1 28.6)">GND...</text>
<text x="59.6" y="28.6" transform="rotate(-90 59.6 28.6)">GND....</text>
<text x="39" y="37">5V..</text>
<text x="39.9" y="40.6">5V.</text>
<text x="46.6" y="38.5">5V</text>
<text x="46.6" y="42">5V</text>
<text x="57.5" y="36.7" transform="rotate(-90 57.5 36.7)">GND</text>
<text x="61" y="36.7" transform="rotate(-90 61 36.7)">GND</text>
<text x="36.4" y="47.6">IOREF</text>
<text x="39.2" y="51.2">RST</text>
<text x="46.6" y="52.6">RESET</text>
<text x="46.6" y="49">IOREFF</text>
<text x="38.4" y="54.7">3.3V</text>
<text x="40.8" y="58.2">5V</text>
<text x="46.6" y="59.6">5V</text>
<text x="46.6" y="56.1">3V3</text>
<text x="36.6" y="61.7">GND..</text>
<text x="37.5" y="65.3">GND.</text>
<text x="46.6" y="63.1">GND</text>
<text x="39.5" y="68.8">VIN</text>
<text x="46.6" y="66.7">GND</text>
<text x="46.6" y="70.2">Vin</text>
</g>
<g font-size="2.5" fill="#00f">
<text x="201.1" y="102.6">IR Proximity</text>
<text x="204.6" y="106.2">Sensor</text>
</g>
</svg>
